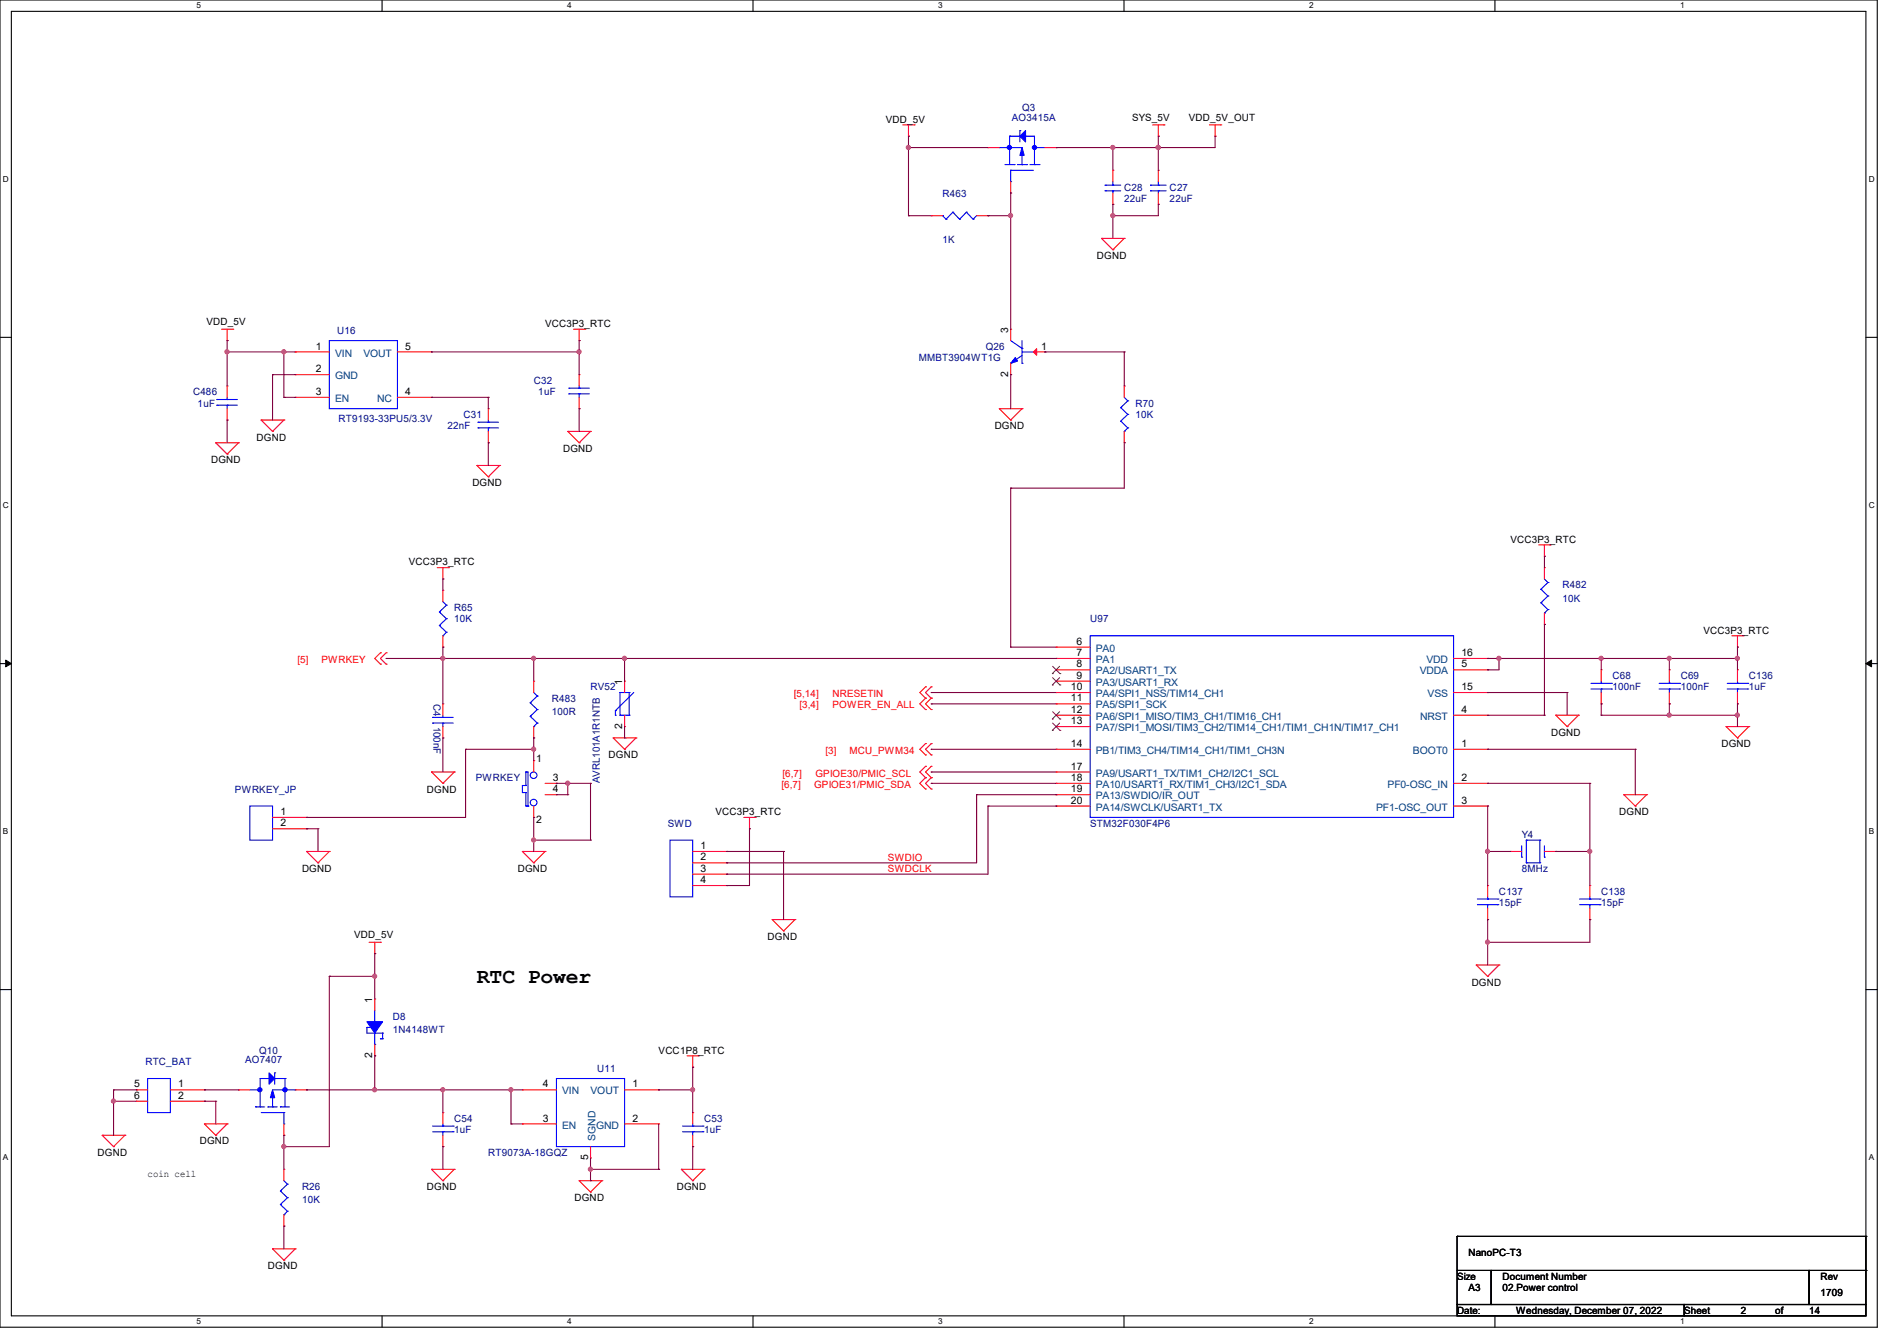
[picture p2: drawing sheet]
<svg xmlns="http://www.w3.org/2000/svg" width="297mm" height="210mm" viewBox="0 0 297 210" stroke-linecap="round" stroke-linejoin="round" font-family="sans-serif">
<path d="M0 0h293.9v207.9h-293.9zM1.8 1.8h290.3v204.3h-290.3z" fill="none" stroke="#000" stroke-width=".17"/>
<g fill="#fff">
<path d="M30.8 .2h.7v1.4h-.7z"/>
<path d="M30.8 206.2h.7v1.4h-.7z"/>
</g>
<path d="M59.8 0v1.8M59.8 206.1v1.8" fill="none" stroke="#000" stroke-width=".17"/>
<g fill="#fff">
<path d="M88.8 .2h.7v1.4h-.7z"/>
<path d="M88.8 206.2h.7v1.4h-.7z"/>
</g>
<path d="M117.9 0v1.8M117.9 206.1v1.8" fill="none" stroke="#000" stroke-width=".17"/>
<g fill="#fff">
<path d="M146.9 .2h.7v1.4h-.7z"/>
<path d="M146.9 206.2h.7v1.4h-.7z"/>
</g>
<path d="M176 0v1.8M176 206.1v1.8" fill="none" stroke="#000" stroke-width=".17"/>
<g fill="#fff">
<path d="M205 .2h.7v1.4h-.7z"/>
<path d="M205 206.2h.7v1.4h-.7z"/>
</g>
<path d="M234.1 0v1.8M234.1 206.1v1.8" fill="none" stroke="#000" stroke-width=".17"/>
<g fill="#fff">
<path d="M263.1 .2h.6v1.4h-.6z"/>
<path d="M263.1 206.2h.6v1.4h-.6z"/>
<path d="M.5 27.3h.9v1.4h-.9z"/>
<path d="M292.6 27.3h.9v1.4h-.9z"/>
<path d="M.5 78.4h.9v1.4h-.9z"/>
<path d="M292.6 78.4h.9v1.4h-.9z"/>
</g>
<path d="M0 52.8h1.8M292.1 52.8h1.8" fill="none" stroke="#000" stroke-width=".17"/>
<g fill="#fff">
<path d="M.5 129.5h.8v1.4h-.8z"/>
<path d="M292.6 129.5h.8v1.4h-.8z"/>
</g>
<path d="M0 103.9h1.8M292.1 103.9h1.8" fill="none" stroke="#000" stroke-width=".17"/>
<path d="M.9 103.4l.9 .5-.9 .5zM292.1 103.9l.9-.5v1z" fill="#000" stroke="#000" stroke-width=".16"/>
<g fill="#fff">
<path d="M.5 180.5h.8v1.4h-.8z"/>
<path d="M292.6 180.5h.8v1.4h-.8z"/>
</g>
<g fill="none" stroke="#000" stroke-width=".17">
<path d="M0 155h1.8M292.1 155h1.8M228.1 199h5.4v5.3h-5.4zM228.1 193.6h.1M228.1 193.6v5.4M228.1 193.6h64M233.5 199h49.8v5.3h-49.8zM283.3 199h8.8v5.3h-8.8zM292.1 193.6h.1M292.1 199h.1M292.1 193.6v5.4M228.1 204.3h35.6v1.8h-35.6z"/>
<path d="M263.7 204.3h28.4v1.8h-28.4z"/>
</g>
<g fill="none" stroke="#f00" stroke-width=".17">
<path d="M141.4 19.6h1.7M142.2 19.6v1.7M143.1 19.6h.1M180.5 19.6h1.7M181.4 19.6v1.7M182.2 19.6h.1M189.4 19.6h1.7M190.2 19.6v1.7M191.1 19.6h.1M142.2 21.3h.1M145.8 33.8h.1M145.8 33.8h1.8"/>
<path d="M152.9 33.8h1.8M154.7 33.8h.1M154.7 23.1h.1M154.7 23.1h1.8M158.2 30.2h.1M158.2 28.4v1.8M163.6 23.1h1.8M165.4 23.1h.1M172.5 37.3h.1M172.5 37.3h3.5M172.5 37.3l1.7 1.8M174.2 39.1h.1"/>
<path d="M174.2 32h.1M174.2 26.7h.1M174.2 26.7v1.7M174.2 30.2v1.8M176 37.3h.1M176 37.3l-1.8 1.8M181.4 21.3h.1M181.4 32h.1M181.4 26.7h.1M181.4 26.7v1.7M181.4 30.2v1.8M190.2 21.3h.1"/>
<path d="M34.7 51.6h1.7M35.6 53.3h.1M35.6 51.6v1.7M36.4 51.6h.1M46.2 55.1h.1M46.2 58.7h.1M46.2 55.1h5.4M46.2 58.7h5.4M62.2 55.1h5.4M67.6 55.1h.1M89.8 51.6h1.8M90.7 53.3h.1"/>
<path d="M90.7 58.7h.1M90.7 51.6v1.7M90.7 58.7v1.8M91.6 51.6h.1M158.2 58.7h.1M158.2 51.6h.1M158.2 51.6v1.7M158.2 56.9v1.8M161.8 55.1h1.8M163.6 55.1h.1M33.8 69.3h.1M33.8 69.3h3.5"/>
<path d="M33.8 69.3l1.8 1.8M35.6 71.1h.1M35.6 60.5h.1M35.6 65.8h.1M35.6 60.5v1.7M35.6 64v1.8M37.3 69.3h.1M37.3 69.3l-1.7 1.8M40.9 65.8h.1M40.9 65.8h3.6M40.9 65.8l1.8 1.8M42.7 67.6h.1"/>
<path d="M44.5 65.8h.1M44.5 65.8l-1.8 1.8M46.2 62.2h.1M46.2 62.2h5.4M62.2 62.2h5.4M67.6 62.2h.1M74.7 72.9h.1M74.7 72.9h3.5M74.7 72.9l1.8 1.8M76.5 74.7h.1M76.5 64h.1M76.5 69.3h.1"/>
<path d="M76.5 64v1.8M76.5 67.6v1.7M78.2 72.9h.1M78.2 72.9l-1.7 1.8M88.9 67.6h.1M88.9 67.6h3.6M88.9 67.6l1.8 1.7M90.7 69.3h.1M90.7 64h.1M90.7 62.2v1.8M92.5 67.6h.1M92.5 67.6l-1.8 1.7"/>
<path d="M156.5 64h.1M156.5 64h3.5M156.5 64l1.7 1.8M158.2 65.8h.1M160 64h.1M160 64l-1.8 1.8M176 60.5h.1M176 69.3h.1M176 60.5v1.7M176 67.6v1.7M68.5 88.9h1.7M69.3 90.7h.1"/>
<path d="M69.3 92.5h.1M69.3 88.9v1.8M69.3 92.5v1.7M69.3 99.6v1.7M70.2 88.9h.1M240.9 85.3h1.8M241.8 87.1h.1M241.8 88.9h.1M241.8 97.8h.1M241.8 85.3v1.8M241.8 88.9v1.8M241.8 96v1.8"/>
<path d="M242.7 85.3h.1M271.1 99.6h1.8M272 99.6v1.7M272.9 99.6h.1M59.6 102.2h.1M59.6 104h.1M59.6 102.2l-.9 .9 .9 .9M60.5 102.2h.1M60.5 104h.1M60.5 102.2l-.9 .9 .9 .9M69.3 110.2h.1M69.3 115.6h.1"/>
<path d="M69.3 101.3h.1M69.3 110.2v1.8M69.3 113.8v1.8M83.6 119.1h.1M83.6 106.7h.1M83.6 115.6h.1M83.6 106.7v1.8M83.6 113.8v1.8M83.6 119.1v1.8M96 115.6h.1M96 115.6h3.6M96 115.6l1.8 1.7"/>
<path d="M97.8 117.3h.1M97.8 106.7h.1M97.8 113.8h.1M97.8 106.7v1.8M97.8 112v1.8M99.6 115.6h.1M99.6 115.6l-1.8 1.7M144.9 116.5h.1M144.9 118.2h.1M144.9 107.6h.1M144.9 109.3h.1M144.9 111.1h.1"/>
<path d="M144.9 109.3l-.9 .9 .9 .9M144.9 116.5l-.9 .8 .9 .9M144.9 107.6l-.9 .9 .9 .8M145.8 116.5h.1M145.8 118.2h.1M145.8 107.6h.1M145.8 109.3h.1M145.8 111.1h.1M145.8 116.5l-.9 .8 .9 .9M145.8 107.6l-.9 .9 .9 .8M145.8 109.3l-.9 .9 .9 .9M165.4 101.3h.1"/>
<path d="M165.4 103.1h.1M165.4 104.9h.1M165.4 106.7h.1M165.4 108.5h.1M165.4 110.2h.1M165.4 112h.1M165.4 113.8h.1M165.4 117.3h.1M165.4 113.8h5.3M165.4 112h5.3M165.4 117.3h5.3M165.4 104.9h5.3"/>
<path d="M165.4 101.3h5.3M165.4 103.1h5.3M165.4 106.7h5.3M165.4 108.5h5.3M165.4 110.2h5.3M227.6 112h5.3M227.6 117.3h5.3M227.6 104.9h5.3M227.6 103.1h5.3M227.6 108.5h5.3M232.9 117.3h.1M232.9 112h.1"/>
<path d="M232.9 104.9h.1M232.9 108.5h.1M232.9 103.1h.1M243.6 112h.1M243.6 112h3.5M243.6 112l1.8 1.8M245.4 113.8h.1M247.1 112h.1M247.1 112l-1.7 1.8M250.7 104.9h.1M250.7 110.2h.1M250.7 104.9v1.8"/>
<path d="M250.7 108.5v1.7M261.4 104.9h.1M261.4 110.2h.1M261.4 104.9v1.8M261.4 108.5v1.7M270.3 113.8h.1M270.3 113.8h3.5M270.3 113.8l1.7 1.8M272 101.3h.1M272 115.6h.1M272 104.9h.1M272 110.2h.1"/>
<path d="M272 104.9v1.8M272 108.5v1.7M273.8 113.8h.1M273.8 113.8l-1.8 1.8M42.7 128h5.3M42.7 129.8h5.3M48 133.4h.1M48 128h.1M48 129.8h.1M48 133.4h3.6M48 133.4l1.8 1.7M49.8 135.1h.1"/>
<path d="M51.6 133.4h.1M51.6 133.4l-1.8 1.7M67.6 120.9h.1M67.6 120.9h3.5M67.6 120.9l1.7 1.8M69.3 122.7h.1M71.1 120.9h.1M71.1 120.9l-1.8 1.8M81.8 133.4h.1M81.8 133.4h3.5M81.8 133.4l1.8 1.7M83.6 135.1h.1"/>
<path d="M83.6 128h.1M83.6 126.2v1.8M85.3 133.4h.1M85.3 124.5h1.8M85.3 133.4l-1.7 1.7M85.3 122.7h1.8M87.1 122.7h.1M87.1 124.5h.1M108.5 133.4h5.3M108.5 135.1h5.3M108.5 136.9h5.3M108.5 138.7h5.3"/>
<path d="M113.8 133.4h.1M113.8 135.1h.1M113.8 136.9h.1M113.8 138.7h.1M116.5 128h1.7M117.3 129.8h.1M117.3 128v1.8M118.2 128h.1M144.9 121.8h.1M144.9 123.6h.1M144.9 120h.1M144.9 121.8l-.9 .9 .9 .9"/>
<path d="M144.9 120l-.9 .9 .9 .9M145.8 121.8h.1M145.8 123.6h.1M145.8 120h.1M145.8 121.8l-.9 .9 .9 .9M145.8 120l-.9 .9 .9 .9M165.4 120.9h.1M165.4 122.7h.1M165.4 124.5h.1M165.4 126.2h.1M165.4 124.5h5.3M165.4 120.9h5.3"/>
<path d="M165.4 122.7h5.3M165.4 126.2h5.3M227.6 122.7h5.3M227.6 126.2h5.3M232.9 138.7h.1M232.9 122.7h.1M232.9 126.2h.1M232.9 138.7v1.8M236.5 133.4h.1M236.5 133.4h1.8M241.8 133.4h1.8M243.6 133.4h.1"/>
<path d="M248.9 138.7h.1M248.9 138.7v1.8M254.3 124.5h.1M254.3 124.5h3.5M254.3 124.5l1.7 1.7M256 126.2h.1M257.8 124.5h.1M257.8 124.5l-1.8 1.7M57.8 147.6h1.8M58.7 149.4h.1M58.7 156.5h.1M58.7 147.6v1.8"/>
<path d="M58.7 156.5v1.7M59.6 147.6h.1M120.9 144h.1M120.9 144h3.6M120.9 144l1.8 1.8M122.7 145.8h.1M124.5 144h.1M124.5 144l-1.8 1.8M231.1 151.1h.1M231.1 151.1h3.6M231.1 151.1l1.8 1.8M232.9 152.9h.1"/>
<path d="M232.9 144h.1M232.9 142.2v1.8M234.7 151.1h.1M234.7 151.1l-1.8 1.8M248.9 144h.1M248.9 142.2v1.8M16 177.8h.1M16 177.8h3.6M16 177.8l1.8 1.8M17.8 179.6h.1M19.6 177.8h.1M19.6 177.8l-1.8 1.8"/>
<path d="M21.3 170.7h.1M21.3 172.5h.1M21.3 170.7h1.8M21.3 172.5h1.8M26.7 170.7h5.3M26.7 172.5h5.3M32 176h.1M32 170.7h.1M32 172.5h.1M32 176h3.6M32 176l1.8 1.8M33.8 177.8h.1"/>
<path d="M35.6 176h.1M35.6 176l-1.8 1.8M37.3 170.7h.1M37.3 170.7h1.8M44.5 177.8h.1M44.5 176v1.8M46.2 170.7h1.8M48 170.7h.1M58.7 165.4h.1M58.7 163.6v1.8M69.3 174.2h.1M69.3 179.6h.1"/>
<path d="M69.3 174.2v1.8M69.3 177.8v1.8M81.8 170.7h.1M81.8 176h.1M81.8 176h5.3M81.8 170.7h5.3M92.5 179.6v1.8M97.8 176h5.3M97.8 170.7h5.3M103.1 176h.1M103.1 170.7h.1M107.6 165.4h1.7"/>
<path d="M108.5 167.1h.1M108.5 174.2h.1M108.5 179.6h.1M108.5 165.4v1.7M108.5 174.2v1.8M108.5 177.8v1.8M109.3 165.4h.1M42.7 195.6h.1M42.7 195.6h3.5M42.7 195.6l1.8 1.8M44.5 197.4h.1M44.5 183.1h.1"/>
<path d="M44.5 192h.1M44.5 183.1v1.8M44.5 190.2v1.8M46.2 195.6h.1M46.2 195.6l-1.7 1.8M67.6 183.1h.1M67.6 183.1h3.5M67.6 183.1l1.7 1.8M69.3 184.9h.1M71.1 183.1h.1M71.1 183.1l-1.8 1.8M90.7 184.9h.1"/>
<path d="M90.7 184.9h3.5M90.7 184.9l1.8 1.8M92.5 186.7h.1M92.5 181.4h.1M94.2 184.9h.1M94.2 184.9l-1.7 1.8M106.7 183.1h.1M106.7 183.1h3.5M106.7 183.1l1.8 1.8M108.5 184.9h.1M110.2 183.1h.1M110.2 183.1l-1.7 1.8"/>
</g>
<g fill="none" stroke="#00f" stroke-width=".17">
<path d="M147.6 33.8h.1M147.6 33.8l.5 .5M148.1 34.3h.1M149.2 33.2h.1M149.2 33.2l1 1.1M149.2 33.2l-1.1 1.1M150.2 34.3h.1M151.3 33.2h.1M151.3 33.2l1.1 1.1M151.3 33.2l-1.1 1.1M152.4 34.3h.1M152.9 33.8l-.5 .5"/>
<path d="M156.5 23.1h.1M156.5 23.1h3.5M157.4 25.8h1.4M158.1 21.3h.1M158.1 21.3v4.5M158.1 21.3h1.6M158.2 26.7h.1M158.2 28.4h.1M158.2 26.7h3.6M158.2 26.7v1.7M158.8 25.8h.1M159.3 25.8h1.4"/>
<path d="M159.7 20.4h.1M159.7 20.4v1.8M160 25.8h.1M160 24v1.8M160.6 21.3h.1M160.6 21.3h1.4v4.5M160.7 25.8h.1M161.2 25.8h1.5M162 25.8h.1M162 23.1h.1M162 23.1h1.6M162.7 25.8h.1"/>
<path d="M173 29h.1M173 29.9h.1M173 29h2.5M173 29.9h2.5M174.2 29.9h.1M174.2 29h.1M174.2 28.4v.6M174.2 29.9v.3M180.1 29h.1M180.1 29.9h.1M180.1 29h2.5M180.1 29.9h2.5"/>
<path d="M181.4 29.9h.1M181.4 29h.1M181.4 28.4v.6M181.4 29.9v.3M51.6 53.3h10.6v10.7h-10.6zM158.2 56.9h.1M158.2 53.3l1.8 1.3M160 54.6h.1M160 56.9h.1M160 55.7l-1.8 1.2M160 53.3v3.6M160 55.1h1.8"/>
<path d="M161.8 55.1h.1M34 63.5h.1M34 62.6h.1M34 63.5h3.2M34 62.6h3.2M35.6 62.6h.1M35.6 63.5h.1M35.6 62.2v.4M35.6 63.5v.5M74.8 67h.1M74.8 66.1h.1M74.8 67h3.3"/>
<path d="M74.8 66.1h3.3M76.5 66.1h.1M76.5 67h.1M76.5 65.8v.3M76.5 67v.6M89.1 61.7h.1M89.1 60.8h.1M89.1 61.7h3.2M89.1 60.8h3.2M90.7 60.8h.1M90.7 61.7h.1M90.7 60.5v.3"/>
<path d="M90.7 61.7v.5M175.5 63.8h.1M175.5 66h.1M175.5 63.8l1.1 1.1M175.5 66l1.1 1M176 67.6h.1M176 62.2l.6 .6M176.6 62.8h.1M176.6 64.9h.1M176.6 67h.1M176.6 62.8l-1.1 1M176.6 64.9l-1.1 1.1"/>
<path d="M176.6 67l-.6 .6M68.8 95.8h.1M68.8 98h.1M68.8 95.8l1.1 1.1M68.8 98l1.1 1M69.3 99.6h.1M69.3 94.2l.6 .6M69.9 94.8h.1M69.9 96.9h.1M69.9 99h.1M69.9 94.8l-1.1 1M69.9 96.9l-1.1 1.1"/>
<path d="M69.9 99l-.6 .6M170.7 99.6h56.9v28.4h-56.9zM241.3 92.3h.1M241.3 94.4h.1M241.3 92.3l1.1 1M241.3 94.4l1.1 1.1M241.8 96h.1M241.8 90.7l.6 .5M242.4 91.2h.1M242.4 93.3h.1M242.4 95.5h.1M242.4 91.2l-1.1 1.1"/>
<path d="M242.4 93.3l-1.1 1.1M242.4 95.5l-.6 .5M67.7 113.2h.1M67.7 112.4h.1M67.7 113.2h3.3M67.7 112.4h3.3M69.3 112.4h.1M69.3 113.2h.1M69.3 112v.4M69.3 113.2v.6M83 110.1h.1M83 112.2h.1"/>
<path d="M83 110.1l1.1 1M83 112.2l1.1 1M83.6 113.8h.1M83.6 108.5l.5 .5M84.1 109h.1M84.1 111.1h.1M84.1 113.2h.1M84.1 109l-1.1 1.1M84.1 111.1l-1.1 1.1M84.1 113.2l-.5 .6M96.4 111.3h.1M96.4 112h.1"/>
<path d="M96.4 111.3v.7M97.1 112h.1M97.1 108.5h.1M97.1 108.5h1.4M97.1 112h1.4M97.1 108.5v3.5M98.5 108.5h.1M98.5 112h.1M98.5 108.5v3.5M99.2 108.5l-2.8 2.8M249.1 107.9h3.2M249.1 107h3.2"/>
<path d="M250.7 107h.1M250.7 107.9h.1M250.7 106.7v.3M250.7 107.9v.6M252.3 107.9h.1M252.3 107h.1M259.8 107.9h3.2M259.8 107h3.2M261.4 107h.1M261.4 107.9h.1M261.4 106.7v.3M261.4 107.9v.6"/>
<path d="M263 107.9h.1M263 107h.1M270.4 107.9h3.2M270.4 107h3.2M272 107h.1M272 107.9h.1M272 106.7v.3M272 107.9v.6M273.6 107.9h.1M273.6 107h.1M39.1 126.2h3.6v5.4h-3.6zM81.8 124.1h.1"/>
<path d="M81.8 123h.1M81.8 124.1h.5M81.8 123v1.1M81.8 123h.5M82.3 126.2h.1M82.3 124.1h.1M82.3 123h.1M82.3 120.9h.1M82.3 120.9h.4v5.3M82.3 126.2h.4M82.3 120.9v2.1M82.3 124.1v2.1"/>
<path d="M82.7 126.2h.1M104.9 131.6h3.6v8.9h-3.6zM238.3 134.2h.1M238.3 132.5v1.7M239 135.1h.1M239 131.6h.1M239 131.6v3.5M239 135.1h2.1M239 131.6h2.1M241.1 135.1h.1M241.1 131.6h.1M241.1 131.6v3.5"/>
<path d="M241.8 134.2h.1M241.8 132.5v1.7M58.7 158.2v1.8M231.3 141.7h3.2M231.3 140.8h3.2M232.9 140.8h.1M232.9 141.7h.1M232.9 140.5v.3M232.9 141.7v.5M234.5 141.7h.1M234.5 140.8h.1M247.3 141.7h3.2"/>
<path d="M247.3 140.8h3.2M248.9 140.8h.1M248.9 141.7h.1M248.9 140.5v.3M248.9 141.7v.5M250.5 141.7h.1M250.5 140.8h.1M23.1 168.9h3.6v5.3h-3.6zM39.1 170.7h1.6M40 173.4h.1M40 173.4h1.4M40.7 173.4h.1"/>
<path d="M40.7 170.7h.1M40.9 174.2h3.6M42 173.4h.1M42 173.4h1.4M42.1 168.9h.1M42.1 168.9h-1.4v4.5M42.7 173.4h.1M42.7 170.7h3.5M42.7 171.6v1.8M43 168h.1M43 168.9h1.6M43 168v1.8"/>
<path d="M43.9 173.4h.1M43.9 173.4h1.4M44.5 174.2h.1M44.5 176h.1M44.5 174.2v1.8M44.6 168.9h.1M44.6 168.9v4.5M46.2 170.7h.1M57.4 160.9h.1M57.4 160.9v.9h2.5M57.4 160.9h.4M57.8 160.9h.1"/>
<path d="M58.7 160h.1M58.7 163.6h.1M58.7 161.8v1.8M59.6 162.7h.1M59.6 162.7h.3M59.9 161.8h.1M59.9 162.7h.1M59.9 161.8v.9M67.7 177.2h3.3M67.7 176.4h3.3M69.3 176.4h.1M69.3 177.2h.1"/>
<path d="M69.3 176v.4M69.3 177.2v.6M71 177.2h.1M71 176.4h.1M87.1 168.9h10.7v10.7h-10.7zM106.8 177.2h3.3M106.8 176.4h3.3M108.5 176.4h.1M108.5 177.2h.1M108.5 176v.4M108.5 177.2v.6M110.1 177.2h.1"/>
<path d="M110.1 176.4h.1M43.9 186.5h.1M43.9 188.6h.1M43.9 186.5l1.1 1.1M43.9 188.6l1.1 1.1M44.5 190.2h.1M44.5 184.9l.5 .6M45 185.5h.1M45 187.6h.1M45 189.7h.1M45 185.5l-1.1 1M45 187.6l-1.1 1"/>
<path d="M45 189.7l-.5 .5"/>
<circle cx="83.6" cy="121.4" r=".52"/>
<circle cx="83.6" cy="125.7" r=".52"/>
</g>
<g fill="#00f" stroke="#00f" stroke-width=".17">
<path d="M159 56l.3 .6-1.1 .3z"/>
<path d="M42.1 168l.9 .9-.9 .9z"/>
<path d="M42.7 170.7l.3 1.2h-.7z"/>
<path d="M159.7 21.3l.9-.9v1.8z"/>
<path d="M160 23.1l.4 1.2h-.7z"/>
<path d="M57.4 160h2.5l-1.2 1.8z" fill-rule="evenodd"/>
<circle cx="40.7" cy="170.7" r=".33"/>
<circle cx="44.6" cy="170.7" r=".33"/>
<circle cx="162" cy="23.1" r=".33"/>
<circle cx="158" cy="23.1" r=".33"/>
</g>
<path d="M162.3 54.6v1l-.5-.5z" fill="#f00" stroke="#f00" stroke-width=".17"/>
<g fill="none" stroke="#7f3f00" stroke-width=".16">
<path d="M164.8 105.5h.1M164.8 107.3h.1M164.8 112.6h.1M164.8 114.4h.1M164.8 104.4l1.1 1.1M164.8 106.1l1.1 1.2M164.8 111.5l1.1 1.1M164.8 113.2l1.1 1.2M165.9 104.4l-1.1 1.1M165.9 106.1l-1.1 1.2M165.9 111.5l-1.1 1.1M165.9 113.2l-1.1 1.2"/>
<path d="M165.9 105.5h.1M165.9 107.3h.1M165.9 112.6h.1M165.9 114.4h.1"/>
</g>
<g fill="none" stroke="#7f003f" stroke-width=".17">
<path d="M142.2 23.1h.1M142.2 21.3h.1M142.2 33.8h.1M142.2 33.8h3.6M142.2 23.1h12.5M142.2 21.3v12.5M154.7 33.8h.1M154.7 33.8h3.5M158.2 33.8h.1M158.2 30.2h.1M158.2 30.2v21.4M165.4 23.1h.1"/>
<path d="M174.2 32h.1M174.2 33.8h.1M174.2 23.1h.1M174.2 23.1v3.6M174.2 32v5.3M181.4 32h.1M181.4 23.1h.1M181.4 21.3h.1M181.4 32v1.8h-7.2M181.4 21.3v5.4M190.2 21.3h.1M190.2 21.3v1.8h-24.8"/>
<path d="M35.6 55.1h.1M35.6 53.3h.1M35.6 55.1h10.6M35.6 53.3v7.2M42.7 58.7h.1M42.7 58.7h3.5M42.7 58.7v7.1M44.5 55.1h.1M44.5 55.1v7.1M67.6 55.1h.1M67.6 55.1h23.1M90.7 53.3h.1"/>
<path d="M90.7 55.1h.1M90.7 53.3v5.4M158.2 58.7h.1M158.2 58.7v5.3M163.6 55.1h.1M163.6 55.1h12.4M176 55.1h.1M176 55.1v5.4M35.6 65.8h.1M35.6 65.8v3.5M44.5 62.2h.1M44.5 62.2h1.7"/>
<path d="M67.6 62.2h.1M67.6 62.2h8.9M76.5 62.2h.1M76.5 69.3h.1M76.5 62.2v1.8M76.5 69.3v3.6M90.7 64h.1M90.7 64v3.6M158.2 76.5h.1M158.2 76.5v24.8M176 69.3h.1M176 69.3v7.2h-17.8"/>
<path d="M69.3 90.7h.1M69.3 90.7v1.8M241.8 87.1h.1M241.8 97.8h.1M241.8 87.1v1.8M241.8 97.8v14.2M60.5 103.1h.1M60.5 103.1h104.9M69.3 103.1h.1M69.3 115.6h.1M69.3 101.3h.1M69.3 101.3v8.9"/>
<path d="M69.3 115.6v5.3M72.9 117.3h.1M72.9 117.3h10.7M72.9 117.3v10.7h-24.9M83.6 103.1h.1M83.6 117.3h.1M83.6 115.6h.1M83.6 103.1v3.6M83.6 115.6v3.5M97.8 103.1h.1M97.8 115.6h.1M97.8 103.1v3.6"/>
<path d="M97.8 113.8v1.8M145.8 117.3h.1M145.8 108.5h.1M145.8 110.2h.1M145.8 108.5h19.6M145.8 117.3h19.6M145.8 110.2h19.6M158.2 101.3h.1M158.2 101.3h7.2M165.4 103.1h.1M232.9 104.9h.1M232.9 108.5h.1"/>
<path d="M232.9 117.3h.1M232.9 103.1h.1M232.9 103.1h39.1M232.9 112h8.9M232.9 108.5h12.5M232.9 117.3h23.1M234.7 103.1h.1M234.7 103.1v1.8h-1.8M241.8 112h.1M245.4 108.5h.1M245.4 108.5v3.5M250.7 103.1h.1"/>
<path d="M250.7 112h.1M250.7 110.2h.1M250.7 103.1v1.8M250.7 110.2v1.8M250.7 112h21.3M256 117.3h.1M256 117.3v7.2M261.4 103.1h.1M261.4 112h.1M261.4 110.2h.1M261.4 103.1v1.8M261.4 110.2v1.8"/>
<path d="M272 101.3h.1M272 112h.1M272 103.1h.1M272 110.2h.1M272 101.3v3.6M272 110.2v3.6M48 128h.1M48 129.8h.1M48 129.8h1.8M49.8 129.8h.1M49.8 129.8v3.6M83.6 131.6h.1"/>
<path d="M83.6 128h.1M83.6 128v5.4M83.6 131.6h8.9M87.1 122.7h.1M87.1 122.7h5.4M87.1 124.5h1.8M88.9 122.7h.1M88.9 124.5h.1M88.9 122.7v1.8M92.5 131.6h.1M92.5 122.7h.1M92.5 122.7v8.9"/>
<path d="M113.8 133.4h.1M113.8 135.1h.1M113.8 136.9h.1M113.8 138.7h.1M113.8 133.4h8.9M117.3 129.8h.1M117.3 129.8v8.9h-3.5M122.7 133.4h.1M122.7 133.4v10.6M145.8 122.7h.1M145.8 120.9h.1M145.8 122.7h19.6"/>
<path d="M145.8 120.9h19.6M152.9 124.5h.1M152.9 124.5v10.6h-39.1M152.9 124.5h12.5M154.7 126.2h.1M154.7 126.2v10.7h-40.9M154.7 126.2h10.7M165.4 124.5h.1M165.4 126.2h.1M232.9 133.4h.1M232.9 122.7h.1M232.9 126.2h.1"/>
<path d="M232.9 133.4h3.6M232.9 122.7h16M232.9 126.2v12.5M243.6 133.4h.1M243.6 133.4h5.3M248.9 133.4h.1M248.9 122.7h.1M248.9 122.7v16M51.6 152.9h.1M51.6 152.9v26.7h-7.1M51.6 152.9h7.1M58.7 152.9h.1"/>
<path d="M58.7 149.4h.1M58.7 149.4v7.1M232.9 147.6h.1M232.9 144h.1M232.9 144v7.1M248.9 144h.1M248.9 144v3.6h-16M17.8 172.5h.1M17.8 170.7h.1M17.8 170.7h3.5M17.8 172.5h3.5M17.8 170.7v7.1"/>
<path d="M21.3 170.7h.1M32 170.7h.1M32 172.5h.1M32 170.7h5.3M32 172.5h1.8M33.8 172.5h.1M33.8 172.5v3.5M44.5 177.8h.1M44.5 179.6h.1M44.5 177.8v5.3M48 170.7h.1M48 170.7h33.8"/>
<path d="M58.7 165.4h.1M58.7 170.7h.1M58.7 165.4v5.3M69.3 179.6h.1M69.3 170.7h.1M69.3 170.7v3.5M69.3 179.6v3.5M80 176h.1M80 170.7h.1M80 176h1.8M80 170.7v5.3M103.1 170.7h.1"/>
<path d="M103.1 170.7h5.4M103.1 176v7.1M108.5 167.1h.1M108.5 170.7h.1M108.5 179.6h.1M108.5 167.1v7.1M108.5 179.6v3.5M44.5 192h.1M44.5 192v3.6M92.5 183.1h.1M92.5 184.9h.1M92.5 181.4v3.5"/>
<path d="M92.5 183.1h10.6M103.1 183.1h.1"/>
</g>
<g fill="#f0f" stroke="#f0f" stroke-width=".17">
<circle cx="174.2" cy="33.8" r=".32"/>
<circle cx="181.3" cy="23.1" r=".32"/>
<circle cx="142.2" cy="23.1" r=".32"/>
<circle cx="174.2" cy="23.1" r=".32"/>
<circle cx="250.7" cy="103.1" r=".32"/>
<circle cx="234.7" cy="103.1" r=".32"/>
<circle cx="272" cy="103.1" r=".32"/>
<circle cx="261.3" cy="103.1" r=".32"/>
<circle cx="272" cy="112" r=".32"/>
<circle cx="261.3" cy="112" r=".32"/>
<circle cx="232.9" cy="133.3" r=".32"/>
<circle cx="248.9" cy="133.3" r=".32"/>
<circle cx="232.9" cy="147.6" r=".32"/>
<circle cx="44.4" cy="179.6" r=".32"/>
<circle cx="58.7" cy="170.7" r=".32"/>
<circle cx="158.2" cy="33.8" r=".32"/>
<circle cx="58.7" cy="152.9" r=".32"/>
<circle cx="69.3" cy="103.1" r=".32"/>
<circle cx="90.7" cy="55.1" r=".32"/>
<circle cx="108.4" cy="170.7" r=".32"/>
<circle cx="44.4" cy="55.1" r=".32"/>
<circle cx="80" cy="170.7" r=".32"/>
<circle cx="69.3" cy="170.7" r=".32"/>
<circle cx="35.5" cy="55.1" r=".32"/>
<circle cx="83.5" cy="103.1" r=".32"/>
<circle cx="83.5" cy="131.6" r=".32"/>
<circle cx="88.9" cy="122.7" r=".32"/>
<circle cx="17.8" cy="172.4" r=".32"/>
<circle cx="97.8" cy="103.1" r=".32"/>
<circle cx="83.5" cy="117.3" r=".32"/>
<circle cx="92.4" cy="183.1" r=".32"/>
</g>
<text font-size="3.3" x="74.7" y="153.9">RTC Power</text>
<g font-size="1.6" fill="#00007f">
<text x="160" y="17.4">Q3</text>
<text x="158.4" y="18.9">AO3415A</text>
<text x="176" y="29.9">C28</text>
<text x="183.1" y="29.9">C27</text>
<text x="147.6" y="30.8">R463</text>
<text x="176" y="31.7">22uF</text>
<text x="183.1" y="31.7">22uF</text>
<text x="147.6" y="38.1">1K</text>
<text x="52.8" y="52.3">U16</text>
<text x="143.8" y="56.6">MMBT3904WT1G</text>
<text x="154.3" y="54.8">Q26</text>
<text x="30.2" y="61.9">C486</text>
<text x="30.9" y="63.7">1uF</text>
<text x="72.6" y="65.4">C31</text>
<text x="83.6" y="60.1">C32</text>
<text x="84.3" y="61.9">1uF</text>
<text x="177.8" y="63.7">R70</text>
<text x="177.8" y="65.4">10K</text>
<text x="53" y="66.2">RT9193-33PU5/3.3V</text>
<text x="70.1" y="67.2">22nF</text>
<text x="71.1" y="95.7">R65</text>
<text x="244.6" y="92.1">R482</text>
<text x="244.6" y="94.2">10K</text>
<text x="71.1" y="97.4">10K</text>
<text x="170.7" y="97.4">U97</text>
<text x="252.5" y="106.3">C68</text>
<text x="263.1" y="106.3">C69</text>
<text x="273.8" y="106.3">C136</text>
<text x="67.9" y="110.2" transform="rotate(90 67.9 110.2)">C4</text>
<text x="67.9" y="113.8" transform="rotate(90 67.9 113.8)">100nF</text>
<text x="86.4" y="109.9">R483</text>
<text x="86.4" y="112">100R</text>
<text x="92.5" y="108.1">RV52</text>
<text x="252.5" y="108.1">100nF</text>
<text x="263.1" y="108.1">100nF</text>
<text x="273.8" y="108.1">1uF</text>
<text x="36.8" y="124.1">PWRKEY_JP</text>
<text x="74.5" y="122.3">PWRKEY</text>
<text x="93.9" y="122.7" transform="rotate(-90 93.9 122.7)">AVRL101A1R1NTB</text>
<text x="104.6" y="129.5">SWD</text>
<text x="170.7" y="129.5">STM32F030F4P6</text>
<text x="238.3" y="131.2">Y4</text>
<text x="238.3" y="136.6">8MHz</text>
<text x="234.7" y="140.1">C137</text>
<text x="234.7" y="141.9">15pF</text>
<text x="250.7" y="140.1">C138</text>
<text x="250.7" y="141.9">15pF</text>
<text x="61.5" y="159.7">D8</text>
<text x="61.5" y="161.8">1N4148WT</text>
<text x="22.8" y="166.8">RTC_BAT</text>
<text x="38.4" y="166.5">AO7407</text>
<text x="40.6" y="165">Q10</text>
<text x="93.5" y="167.8">U11</text>
<text x="71.1" y="175.7">C54</text>
<text x="71.1" y="177.5">1uF</text>
<text x="110.2" y="175.7">C53</text>
<text x="110.2" y="177.5">1uF</text>
<text x="76.5" y="181">RT9073A-18GQZ</text>
<text x="47.3" y="186.3">R26</text>
<text x="47.3" y="188.5">10K</text>
</g>
<g font-size="1.6">
<text x="138.7" y="19.2">VDD_5V</text>
<text x="177.2" y="18.9">SYS_5V</text>
<text x="186.1" y="18.9">VDD_5V_OUT</text>
<text x="171.7" y="40.6">DGND</text>
<text x="32.3" y="50.9">VDD_5V</text>
<text x="85.3" y="51.2">VCC3P3_RTC</text>
<text x="157.9" y="52.1" transform="rotate(-90 157.9 52.1)">3</text>
<text x="49.4" y="54.7">1</text>
<text x="49.4" y="58.3">2</text>
<text x="63.5" y="54.7">5</text>
<text x="157.9" y="59" transform="rotate(-90 157.9 59)">2</text>
<text x="163" y="54.7">1</text>
<text x="49.4" y="61.8">3</text>
<text x="63.5" y="61.8">4</text>
<text x="40.2" y="69">DGND</text>
<text x="88.2" y="70.8">DGND</text>
<text x="155.7" y="67.2">DGND</text>
<text x="33.1" y="72.6">DGND</text>
<text x="74" y="76.1">DGND</text>
<text x="64" y="88.6">VCC3P3_RTC</text>
<text x="236.5" y="85">VCC3P3_RTC</text>
<text x="168.6" y="101">6</text>
<text x="266.7" y="99.2">VCC3P3_RTC</text>
<text x="97.4" y="107.2" transform="rotate(-90 97.4 107.2)">1</text>
<text x="168.6" y="102.7">7</text>
<text x="168.6" y="104.5">8</text>
<text x="168.6" y="106.3">9</text>
<text x="228.8" y="104.5">5</text>
<text x="228.8" y="102.7">16</text>
<text x="167.7" y="108.1">10</text>
<text x="167.7" y="109.9">11</text>
<text x="167.7" y="111.6">12</text>
<text x="167.7" y="113.4">13</text>
<text x="228.8" y="111.6">4</text>
<text x="228.8" y="108.1">15</text>
<text x="83.9" y="119.3">1</text>
<text x="95.3" y="118.8">DGND</text>
<text x="97.4" y="114.1" transform="rotate(-90 97.4 114.1)">2</text>
<text x="167.7" y="117">14</text>
<text x="228.8" y="117">1</text>
<text x="242.9" y="115.2">DGND</text>
<text x="269.5" y="117">DGND</text>
<text x="66.8" y="124.1">DGND</text>
<text x="86.6" y="122.3">3</text>
<text x="86.6" y="124.1">4</text>
<text x="167.7" y="120.5">17</text>
<text x="167.7" y="122.3">18</text>
<text x="167.7" y="124.1">19</text>
<text x="167.7" y="125.9">20</text>
<text x="228.8" y="122.3">2</text>
<text x="228.8" y="125.9">3</text>
<text x="43.9" y="127.6">1</text>
<text x="43.9" y="129.4">2</text>
<text x="83.9" y="128.9">2</text>
<text x="112" y="127.7">VCC3P3_RTC</text>
<text x="253.5" y="127.7">DGND</text>
<text x="47.3" y="136.6">DGND</text>
<text x="81.1" y="136.6">DGND</text>
<text x="109.7" y="133">1</text>
<text x="109.7" y="134.7">2</text>
<text x="109.7" y="136.5">3</text>
<text x="109.7" y="138.3">4</text>
<text x="55.5" y="146.9">VDD_5V</text>
<text x="120.2" y="147.2">DGND</text>
<text x="230.4" y="154.3">DGND</text>
<text x="58.3" y="157" transform="rotate(-90 58.3 157)">1</text>
<text x="58.3" y="165.7" transform="rotate(-90 58.3 165.7)">2</text>
<text x="103.1" y="165">VCC1P8_RTC</text>
<text x="21" y="170.3">5</text>
<text x="21" y="172.1">6</text>
<text x="27.9" y="170.3">1</text>
<text x="27.9" y="172.1">2</text>
<text x="85" y="170.3">4</text>
<text x="99" y="170.3">1</text>
<text x="31.3" y="179.2">DGND</text>
<text x="85" y="175.6">3</text>
<text x="99" y="175.6">2</text>
<text x="15.3" y="181">DGND</text>
<text x="23.1" y="184.4">coin cell</text>
<text x="92.1" y="181.7" transform="rotate(-90 92.1 181.7)">5</text>
<text x="66.8" y="186.3">DGND</text>
<text x="90" y="188.1">DGND</text>
<text x="106" y="186.3">DGND</text>
<text x="229.9" y="196.7">NanoPC-T3</text>
<text x="42" y="198.8">DGND</text>
<text x="228.1" y="200.4">Size</text>
<text x="229.9" y="202.2">A3</text>
<text x="235.2" y="200.4">Document Number</text>
<text x="235.2" y="202.2">02.Power control</text>
<text x="285" y="202.9">1709</text>
<text x="285" y="200.4">Rev</text>
<text x="228.1" y="205.7">Date:</text>
<text x="237.4" y="205.7">Wednesday, December 07, 2022</text>
<text x="263.7" y="205.7">Sheet</text>
<text x="272.6" y="205.7">2</text>
<text x="277.9" y="205.7">of</text>
<text x="283.2" y="205.7">14</text>
</g>
<g font-size="1.6" fill="#003f7f">
<text x="52.5" y="55.8">VIN</text>
<text x="52.5" y="59.4">GND</text>
<text x="56.9" y="55.8">VOUT</text>
<text x="52.5" y="63">EN</text>
<text x="59.1" y="63">NC</text>
<text x="171.6" y="102.1">PA0</text>
<text x="171.6" y="103.8">PA1</text>
<text x="171.6" y="105.6">PA2/USART1_TX</text>
<text x="171.6" y="107.4">PA3/USART1_RX</text>
<text x="222.3" y="105.6">VDDA</text>
<text x="223.3" y="103.8">VDD</text>
<text x="171.6" y="109.2">PA4/SPI1_NSS/TIM14_CH1</text>
<text x="171.6" y="111">PA5/SPI1_SCK</text>
<text x="171.6" y="112.7">PA6/SPI1_MISO/TIM3_CH1/TIM16_CH1</text>
<text x="222.4" y="112.7">NRST</text>
<text x="223.5" y="109.2">VSS</text>
<text x="171.6" y="114.5">PA7/SPI1_MOSI/TIM3_CH2/TIM14_CH1/TIM1_CH1N/TIM17_CH1</text>
<text x="171.6" y="118.1">PB1/TIM3_CH4/TIM14_CH1/TIM1_CH3N</text>
<text x="221.2" y="118.1">BOOT0</text>
<text x="171.6" y="121.6">PA9/USART1_TX/TIM1_CH2/I2C1_SCL</text>
<text x="171.6" y="123.4">PA10/USART1_RX/TIM1_CH3/I2C1_SDA</text>
<text x="171.6" y="125.2">PA13/SWDIO/IR_OUT</text>
<text x="217.3" y="123.4">PF0-OSC_IN</text>
<text x="171.6" y="127">PA14/SWCLK/USART1_TX</text>
<text x="215.5" y="127">PF1-OSC_OUT</text>
<text x="88" y="171.4">VIN</text>
<text x="92.5" y="171.4">VOUT</text>
<text x="88" y="176.7">EN</text>
<text x="93.2" y="178.7" transform="rotate(-90 93.2 178.7)">SGND</text>
<text x="93.3" y="176.7">GND</text>
</g>
<g font-size="1.6" fill="#f00">
<text x="46.6" y="103.8">[5]</text>
<text x="50.3" y="103.8">PWRKEY</text>
<text x="124.3" y="109.2">[5,14]</text>
<text x="125.2" y="111">[3,4]</text>
<text x="130.3" y="109.2">NRESETIN</text>
<text x="130.3" y="111">POWER_EN_ALL</text>
<text x="129.2" y="118.1">[3]</text>
<text x="133" y="118.1">MCU_PWM34</text>
<text x="122.3" y="123.4">[6,7]</text>
<text x="122.5" y="121.6">[6,7]</text>
<text x="127.5" y="123.4">GPIOE31/PMIC_SDA</text>
<text x="127.7" y="121.6">GPIOE30/PMIC_SCL</text>
<text x="139" y="134.8">SWDIO</text>
<text x="139" y="136.6">SWDCLK</text>
</g>
<g font-size="1.3">
<text x="30.8" y="1.3">5</text>
<text x="88.8" y="1.3">4</text>
<text x="146.9" y="1.3">3</text>
<text x="205" y="1.3">2</text>
<text x="263.1" y="1.3">1</text>
<text x=".5" y="28.4">D</text>
<text x="292.6" y="28.4">D</text>
<text x=".5" y="79.5">C</text>
<text x="292.6" y="79.5">C</text>
<text x=".5" y="130.6">B</text>
<text x="292.6" y="130.6">B</text>
<text x=".5" y="181.7">A</text>
<text x="292.6" y="181.7">A</text>
<text x="30.8" y="207.4">5</text>
<text x="88.8" y="207.4">4</text>
<text x="146.9" y="207.4">3</text>
<text x="205" y="207.4">2</text>
<text x="263.1" y="207.4">1</text>
</g>
</svg>
